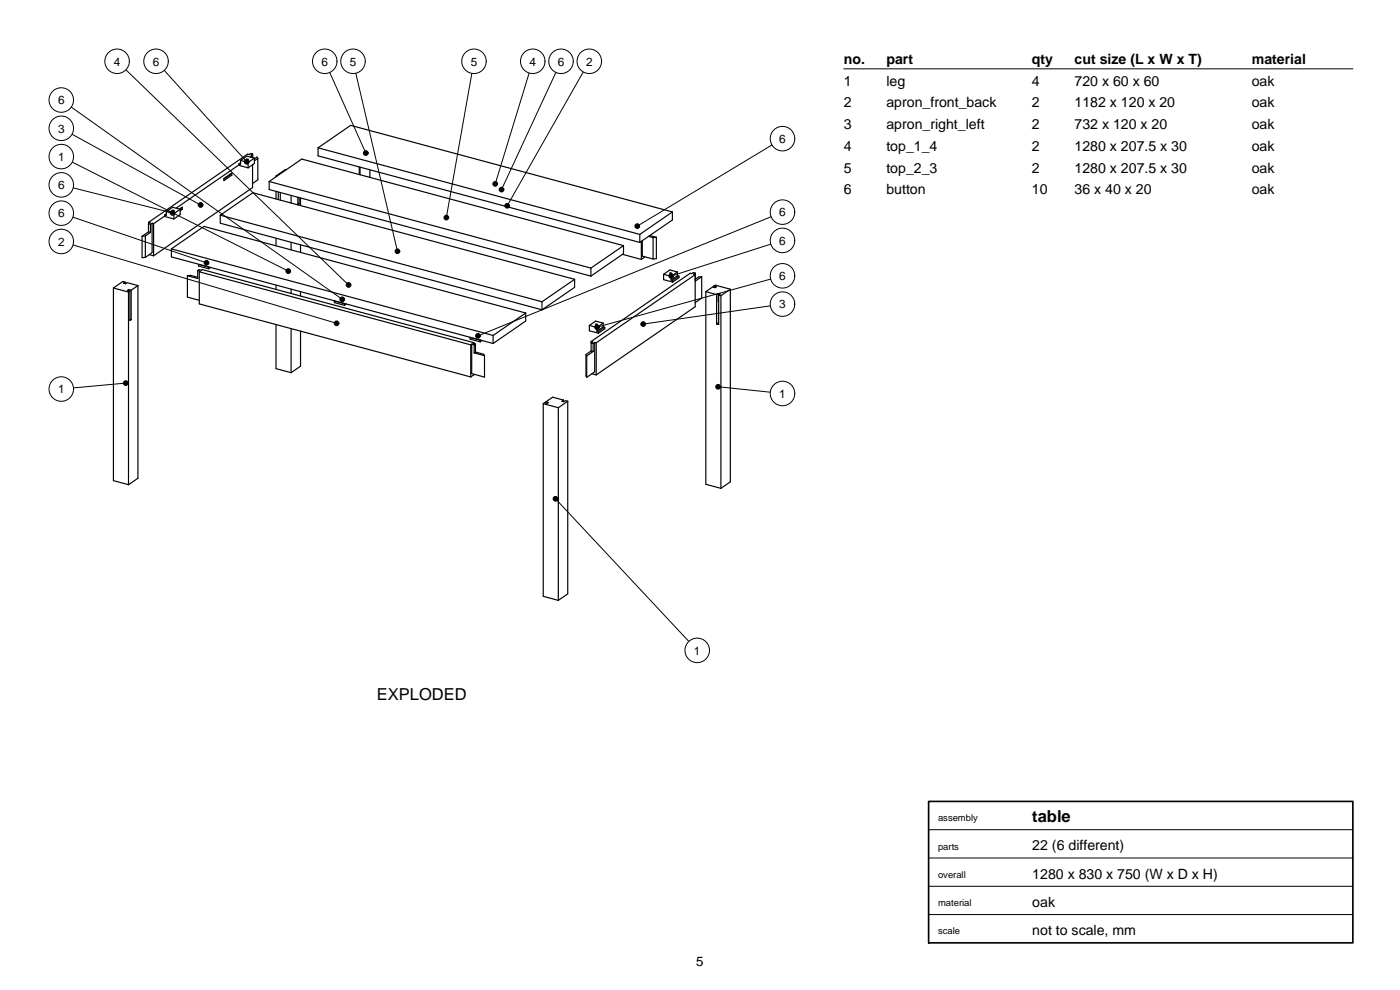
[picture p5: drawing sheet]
<svg xmlns="http://www.w3.org/2000/svg" width="297mm" height="210mm" viewBox="0 0 297 210" stroke-linecap="round" stroke-linejoin="round" font-family="sans-serif">
<g fill="none" stroke="#000" stroke-width=".25">
<path d="M47.5 37.9l1.7-1.2v.5l-1.7 1.1zM48.8 37.1l-1.3 .9M48.8 37.1l.4 .1M48.8 36.9v.2M50.7 34.7v.4l1.9 .5M50.7 35l-13.3 9.2M51 34v.8l-.3-.1M51 34.5l-.3 .2M51 34l1.6 .5M52.4 33.8h.2zM52.6 34.5v1.1M53.6 33l-.5 .3"/>
<path d="M53.6 33v.4M53.6 34.9v4.9l-21 14.5M53.6 32.7l-.4-.1-.4 .2-.3-.1-21 14.5M53.6 32.7v.7M53.6 32.7l-.3 .2 .3 .1M54 33.5l-1.6-.4-1.4 .9M54 33.5v1.2l-1.4 .9M54 33.5l-1.4 1M54.7 33.6l-.2-.3-.5 .4M54.7 33.6l-.7 .5M54.7 33.6v4.6l-1.1 .7M57.1 38.5l6.9-4.8 68.3 18.4"/>
<path d="M57.1 38.5v1.7l68.3 18.4M57.1 38.5l68.3 18.4M58.6 37.3v.2M58.6 37.3l.1 .1M60.7 36h-.1l-2 1.3M67.5 31.4v1.7l68.2 18.3M67.5 31.4l6.9-4.8 68.2 18.4M67.5 31.4l68.2 18.3M76.2 35.4v1.6M76.4 35.5v1.6M78.5 36v1.6M26.5 59.8l-.4-.1-2 1.4"/>
<path d="M26.5 59.8l-.3 .3 .4 .1 .4-.2 2.3 .6M26.5 59.8v.4M30.1 50.1v4.6l.7-.1M30.8 50.1v4.5M30.8 50.1h-.7M31.5 49.2l.4 .1M31.5 49.2l-1.4 .9M31.5 47.2h.3l-.3 .3 .4 .1M31.5 47.2v2M31.7 54l.9 .3M31.9 47.6v1.7M31.9 49.3l-1.1 .8"/>
<path d="M32.3 47.4h.3M32.3 47.4l-.4 .2M32.3 47.4v6.2l-1.5 1M32.6 47.4v6.9M35 45.8l-2.4 1.6M35 45.6v.3l1.9 .5M35.3 44.9l1.3-.9 1.6 .4v1.1l-1.3 .9M35.3 44.9l1.6 .4M35.3 44.9v.8l-.3-.1M35.3 45.4l-.3 .2M36.4 52.8v1.7l68.2 18.4M36.4 52.8l6.9-4.8 68.2 18.4"/>
<path d="M36.4 52.8l68.2 18.4M36.6 44.6h.3zM36.9 45.3v1.1M38.1 44.4l.6-.5v.5M38.3 44.3l-1.4 1M38.3 44.3l.4 .1M38.3 44.2v.1M38.7 44.4l-.5 .3M39.8 58.5v4.5l2.5 .7M39.8 58.5l.7-.1 1.4 .4M41.9 57.4v1.7l-2.1-.6M41.9 57.4l.6 .1-.2 .2"/>
<path d="M41.9 57.4l.3-.2 .5 .1 .2-.1 57.6 15.5M42.1 56.1v.3l2.2 .6M42.1 56.1l2.2 .6M42.2 56.1h-.1M42.3 57.7l57.6 15.5M42.3 57.7v6.8l57.6 15.5M44.3 56.7v.3M44.3 56.6v.1M44.7 56.7l-.4 .3M46.7 45.6v1.8l68.3 18.3M46.7 45.6l6.9-4.7 68.3 18.3M46.7 45.6l68.3 18.4"/>
<path d="M58.6 40.6v1.6M58.6 50.5v1.6M59 40.7v1.6M59.5 40.8v1.7M61.8 41.5v1.6M61.8 51.4v1.6M63.2 43.2l.3 .1M63.2 41.8v1.6l.3-.1M63.5 41.9v1.4M63.8 42v1.6M63.8 51.9v1.6M121.9 59.2l-6.9 4.8"/>
<path d="M121.9 59.2v1.8l-6.9 4.7M125.4 56.9v1.7M132.1 54l4 1M132.3 52.1l-6.9 4.8M132.3 52.1v1.7l-6.9 4.8M135.7 49.7v1.7M136.1 51.2v3.8M136.3 51.1v3.2l2.2 .6M136.7 54.4l-.6 .6M137.6 50.1l.9 .3M137.9 50l1.3 .3M138.5 50.4v4.5"/>
<path d="M139.2 50.3v4.6h-.7M139.2 50.3l-.7 .1M140.8 58.2v1.1l1.9 .5M140.8 58.2l1.6 .4M142.1 57.9h.3zM142.4 59.4l.3 .1M142.4 58.6v.8M142.6 45v1.7l-6.9 4.7M142.6 45l-6.9 4.7M142.7 59.5v.3M143.7 57.7l-1.6-.4-1.3 .9M143.7 58.5l-1.3 .9"/>
<path d="M143.7 57.7l-1.3 .9M143.7 58.5l.3 .1M143.7 57.7v.8M144 58.6v.3l-1.3 .9M144 58.6l-1.3 .9M147.5 57.9l-.3 .3 .3 .1-21 14.4M147.5 57.9l-.4-.1-.4 .3-.3-.1-21 14.4M147.5 57.9v7.2l-21 14.4M148.9 58.7v4.5l-1.4 1M148.9 58.7l-.7 .1-.7 .4M148.9 58.7l-1.4 .9M24.1 61.1v40.9l3.2 .8"/>
<path d="M24.1 61.1l3.2 .9M27.3 62v40.8M27.3 61.4l.5 .2M27.3 61.4l-.3 .2 .6 .1M27.3 61.4v.3M27.6 61.7l-.3 .3M27.6 61.7v6.3l.2-.2M27.6 67.7l.2 .1M27.8 61.6v6.2M29.3 60.6v40.8l-2 1.4M29.3 60.6l-1.5 1M58.6 68.8v9.4l3.2 .9"/>
<path d="M58.6 60.5v.9M61.8 61.3v1M61.8 69.7v9.4M63.8 70.2v7.5l-2 1.4M63.8 61.9v.9M70.9 63.8v.4l2.2 .6M70.9 63.8l2.2 .6M71 63.8h-.1M73.1 64.4v.4M73.1 64.4h.1M73.5 64.5l-.4 .3M99.8 71.6l-.1 .3 2.2 .6"/>
<path d="M99.9 73.2v6.8M100.1 73l-.2 .2M100.1 73l.5 .2M100.1 73v6.3l2.7 .7v-4.6M100.5 72.7l-.2 .1 .6 .2M100.5 72.7v.2M100.5 79.4l-.6 .6M100.6 73.2v1.7M100.6 74.9l2.2 .5M100.9 73l-.3 .2M100.9 73v1.7M100.9 74.7l1.7 .4 .2 .3"/>
<path d="M100.9 74.7l-.3 .2M101.9 72.1v.4M102.3 72.2l-.4 .3M104.6 71.2v1.7M111.5 66.4l-6.9 4.8M111.5 66.4v1.7l-6.9 4.8M115 64v1.7M124.3 75.2l.2 .3M124.3 75.2v4.5l.2 .3M124.5 75.5v4.5M125 69v1.2l2 .5M125 69l1.6 .5"/>
<path d="M125.4 74.4l-1.1 .8M125.4 74.4l.4 .2M125.4 72.4l.3 .1-.3 .2 .4 .2M125.4 72.4v2M125.6 79.3l.9 .2M125.8 74.6l-1.3 .9M125.8 72.9v1.7M126.2 72.6l-.4 .3M126.2 72.6v6.3l-1.7 1.1M126.2 72.6l.3 .1M126.4 68.8h.2zM126.5 72.7v6.8"/>
<path d="M126.6 70.3h.4M126.6 69.5v.8M127 70.3v.4M128 68.5l-1.6-.4-1.4 .9M128 68.5l-1.4 1M128 69.3l.3 .1M128 68.5v.8M128 69.3l-1.4 1M128.3 69.4v.4l-1.3 .9M128.3 69.4l-1.3 .9M149.7 61.9v40.8l3.2 .9M149.7 61.9l2.3 .6"/>
<path d="M151.4 60.7l.3-.2 3.2 .8M151.4 60.7l.6 .1-.3 .2-.5-.1-1.5 1M151.4 60.7v.3M152 62.5v6.2M152.4 62.3l.4 .1-.3 .2M152.4 62.3l-.4 .2M152.4 62.3l.1 1.7M152.5 62.6l.4 .1M152.5 68.4l-.5 .3M152.5 62.6v6.2l-.5-.1M152.9 62.7v40.9M154.9 61.3v40.9l-2 1.4"/>
<path d="M154.9 61.3l-2 1.4M115.2 85.6v40.9l3.2 .8M115.2 85.6l3.2 .9M115.8 85.2l.5 .2-.2 .2-.6-.2-.3 .2M115.8 85.2v.3M118.4 86.5v40.8M119.5 84.9l-2.3-.7-1.4 1M119.5 84.9l-.3 .2 .4 .1 .4-.2 .4 .1M119.5 84.9v.3M120.4 85.1v40.9l-2 1.3M120.4 85.1l-2 1.4"/>
</g>
<path d="M117.8 105.8l30.1 32.2" fill="none" stroke="#000" stroke-width=".21"/>
<circle cx="117.8" cy="105.8" r=".5" fill="#000" stroke="#000" stroke-width=".21"/>
<circle cx="147.9" cy="138" r="2.6" fill="#fff" stroke="#000" stroke-width=".21"/>
<path d="M152.3 82l13.7 1.5" fill="none" stroke="#000" stroke-width=".21"/>
<circle cx="152.3" cy="82" r=".5" fill="#000" stroke="#000" stroke-width=".21"/>
<circle cx="166" cy="83.5" r="2.6" fill="#fff" stroke="#000" stroke-width=".21"/>
<path d="M166 64.5l-29.5 4.2" fill="none" stroke="#000" stroke-width=".21"/>
<circle cx="136.4" cy="68.7" r=".5" fill="#000" stroke="#000" stroke-width=".21"/>
<circle cx="166" cy="64.5" r="2.6" fill="#fff" stroke="#000" stroke-width=".21"/>
<path d="M166 58.5l-39.3 10.9" fill="none" stroke="#000" stroke-width=".21"/>
<circle cx="126.7" cy="69.4" r=".5" fill="#000" stroke="#000" stroke-width=".21"/>
<circle cx="166" cy="58.5" r="2.6" fill="#fff" stroke="#000" stroke-width=".21"/>
<path d="M166 51l-23.6 7.5" fill="none" stroke="#000" stroke-width=".21"/>
<circle cx="142.4" cy="58.5" r=".5" fill="#000" stroke="#000" stroke-width=".21"/>
<circle cx="166" cy="51" r="2.6" fill="#fff" stroke="#000" stroke-width=".21"/>
<path d="M166 45l-64.6 26.2" fill="none" stroke="#000" stroke-width=".21"/>
<circle cx="101.4" cy="71.2" r=".5" fill="#000" stroke="#000" stroke-width=".21"/>
<circle cx="166" cy="45" r="2.6" fill="#fff" stroke="#000" stroke-width=".21"/>
<path d="M166 29.4l-30.8 18.6" fill="none" stroke="#000" stroke-width=".21"/>
<circle cx="135.2" cy="48" r=".5" fill="#000" stroke="#000" stroke-width=".21"/>
<circle cx="166" cy="29.4" r="2.6" fill="#fff" stroke="#000" stroke-width=".21"/>
<path d="M125 13l-17.4 30.6" fill="none" stroke="#000" stroke-width=".21"/>
<circle cx="107.6" cy="43.6" r=".5" fill="#000" stroke="#000" stroke-width=".21"/>
<circle cx="125" cy="13" r="2.6" fill="#fff" stroke="#000" stroke-width=".21"/>
<path d="M119 13l-12.6 27.2" fill="none" stroke="#000" stroke-width=".21"/>
<circle cx="106.4" cy="40.2" r=".5" fill="#000" stroke="#000" stroke-width=".21"/>
<circle cx="119" cy="13" r="2.6" fill="#fff" stroke="#000" stroke-width=".21"/>
<path d="M113 13l-7.9 26" fill="none" stroke="#000" stroke-width=".21"/>
<circle cx="105.1" cy="39" r=".5" fill="#000" stroke="#000" stroke-width=".21"/>
<circle cx="113" cy="13" r="2.6" fill="#fff" stroke="#000" stroke-width=".21"/>
<path d="M100.6 13l-5.9 33.2" fill="none" stroke="#000" stroke-width=".21"/>
<circle cx="94.7" cy="46.2" r=".5" fill="#000" stroke="#000" stroke-width=".21"/>
<circle cx="100.6" cy="13" r="2.6" fill="#fff" stroke="#000" stroke-width=".21"/>
<path d="M74.9 13l9.4 40.3" fill="none" stroke="#000" stroke-width=".21"/>
<circle cx="84.3" cy="53.3" r=".5" fill="#000" stroke="#000" stroke-width=".21"/>
<circle cx="74.9" cy="13" r="2.6" fill="#fff" stroke="#000" stroke-width=".21"/>
<path d="M68.9 13l8.7 19.5" fill="none" stroke="#000" stroke-width=".21"/>
<circle cx="77.6" cy="32.5" r=".5" fill="#000" stroke="#000" stroke-width=".21"/>
<circle cx="68.9" cy="13" r="2.6" fill="#fff" stroke="#000" stroke-width=".21"/>
<path d="M33.1 13l19.2 21.3" fill="none" stroke="#000" stroke-width=".21"/>
<circle cx="52.3" cy="34.3" r=".5" fill="#000" stroke="#000" stroke-width=".21"/>
<circle cx="33.1" cy="13" r="2.6" fill="#fff" stroke="#000" stroke-width=".21"/>
<path d="M24.8 13l49.1 47.4" fill="none" stroke="#000" stroke-width=".21"/>
<circle cx="73.9" cy="60.4" r=".5" fill="#000" stroke="#000" stroke-width=".21"/>
<circle cx="24.8" cy="13" r="2.6" fill="#fff" stroke="#000" stroke-width=".21"/>
<path d="M13 21.2l59.6 42.3" fill="none" stroke="#000" stroke-width=".21"/>
<circle cx="72.6" cy="63.5" r=".5" fill="#000" stroke="#000" stroke-width=".21"/>
<circle cx="13" cy="21.2" r="2.6" fill="#fff" stroke="#000" stroke-width=".21"/>
<path d="M13 27.2l29.6 16.3" fill="none" stroke="#000" stroke-width=".21"/>
<circle cx="42.5" cy="43.5" r=".5" fill="#000" stroke="#000" stroke-width=".21"/>
<circle cx="13" cy="27.2" r="2.6" fill="#fff" stroke="#000" stroke-width=".21"/>
<path d="M13 33.2l48.2 24.3" fill="none" stroke="#000" stroke-width=".21"/>
<circle cx="61.2" cy="57.5" r=".5" fill="#000" stroke="#000" stroke-width=".21"/>
<circle cx="13" cy="33.2" r="2.6" fill="#fff" stroke="#000" stroke-width=".21"/>
<path d="M13 39.2l23.6 6" fill="none" stroke="#000" stroke-width=".21"/>
<circle cx="36.6" cy="45.2" r=".5" fill="#000" stroke="#000" stroke-width=".21"/>
<circle cx="13" cy="39.2" r="2.6" fill="#fff" stroke="#000" stroke-width=".21"/>
<path d="M13 45.2l30.8 10.5" fill="none" stroke="#000" stroke-width=".21"/>
<circle cx="43.8" cy="55.7" r=".5" fill="#000" stroke="#000" stroke-width=".21"/>
<circle cx="13" cy="45.2" r="2.6" fill="#fff" stroke="#000" stroke-width=".21"/>
<path d="M13 51.2l58.4 17.4" fill="none" stroke="#000" stroke-width=".21"/>
<circle cx="71.4" cy="68.6" r=".5" fill="#000" stroke="#000" stroke-width=".21"/>
<circle cx="13" cy="51.2" r="2.6" fill="#fff" stroke="#000" stroke-width=".21"/>
<path d="M26.7 81.3l-13.7 1.2" fill="none" stroke="#000" stroke-width=".21"/>
<circle cx="26.7" cy="81.3" r=".5" fill="#000" stroke="#000" stroke-width=".21"/>
<circle cx="13" cy="82.5" r="2.6" fill="#fff" stroke="#000" stroke-width=".21"/>
<path d="M179 14.6h108M197 176h90M197 194h90M197 188h90M197 182h90" fill="none" stroke="#000" stroke-width=".21"/>
<path d="M197 170h90v30h-90z" fill="none" stroke="#000" stroke-width=".35"/>
<g font-size="3.5">
<text x="80" y="148.5">EXPLODED</text>
<text x="219" y="174.4">table</text>
</g>
<g font-size="3">
<text x="179" y="13.6">no.</text>
<text x="188" y="13.6">part</text>
<text x="218.9" y="13.6">qty</text>
<text x="228" y="13.6">cut size (L x W x T)</text>
<text x="265.6" y="13.6">material</text>
<text x="179" y="18.2">1</text>
<text x="179" y="22.8">2</text>
<text x="188" y="18.2">leg</text>
<text x="188" y="22.8">apron_front_back</text>
<text x="218.9" y="18.2">4</text>
<text x="218.9" y="22.8">2</text>
<text x="228" y="18.2">720 x 60 x 60</text>
<text x="228" y="22.8">1182 x 120 x 20</text>
<text x="265.6" y="18.2">oak</text>
<text x="265.6" y="22.8">oak</text>
<text x="179" y="27.4">3</text>
<text x="188" y="27.4">apron_right_left</text>
<text x="218.9" y="27.4">2</text>
<text x="228" y="27.4">732 x 120 x 20</text>
<text x="265.6" y="27.4">oak</text>
<text x="179" y="32">4</text>
<text x="188" y="32">top_1_4</text>
<text x="218.9" y="32">2</text>
<text x="228" y="32">1280 x 207.5 x 30</text>
<text x="265.6" y="32">oak</text>
<text x="179" y="36.6">5</text>
<text x="179" y="41.2">6</text>
<text x="188" y="36.6">top_2_3</text>
<text x="188" y="41.2">button</text>
<text x="218.9" y="36.6">2</text>
<text x="218.9" y="41.2">10</text>
<text x="228" y="36.6">1280 x 207.5 x 30</text>
<text x="228" y="41.2">36 x 40 x 20</text>
<text x="265.6" y="36.6">oak</text>
<text x="265.6" y="41.2">oak</text>
<text x="219" y="180.4">22 (6 different)</text>
<text x="219" y="186.4">1280 x 830 x 750 (W x D x H)</text>
<text x="219" y="192.4">oak</text>
<text x="219" y="198.4">not to scale, mm</text>
</g>
<text font-size="2.8" x="147.7" y="205">5</text>
<g font-size="2.5">
<text x="24.1" y="13.9">4</text>
<text x="32.4" y="13.9">6</text>
<text x="68.2" y="13.9">6</text>
<text x="74.2" y="13.9">5</text>
<text x="99.9" y="13.9">5</text>
<text x="112.3" y="13.9">4</text>
<text x="118.3" y="13.9">6</text>
<text x="124.3" y="13.9">2</text>
<text x="12.3" y="22.1">6</text>
<text x="12.3" y="28.1">3</text>
<text x="12.3" y="34.1">1</text>
<text x="165.3" y="30.3">6</text>
<text x="12.3" y="40.1">6</text>
<text x="12.3" y="46.1">6</text>
<text x="165.3" y="45.9">6</text>
<text x="12.3" y="52.1">2</text>
<text x="165.3" y="51.9">6</text>
<text x="165.3" y="59.4">6</text>
<text x="165.3" y="65.4">3</text>
<text x="12.3" y="83.4">1</text>
<text x="165.3" y="84.4">1</text>
<text x="147.2" y="138.9">1</text>
</g>
<g font-size="2">
<text x="199" y="174.2">assembly</text>
<text x="199" y="180.2">parts</text>
<text x="199" y="186.2">overall</text>
<text x="199" y="192.2">material</text>
<text x="199" y="198.2">scale</text>
</g>
</svg>
